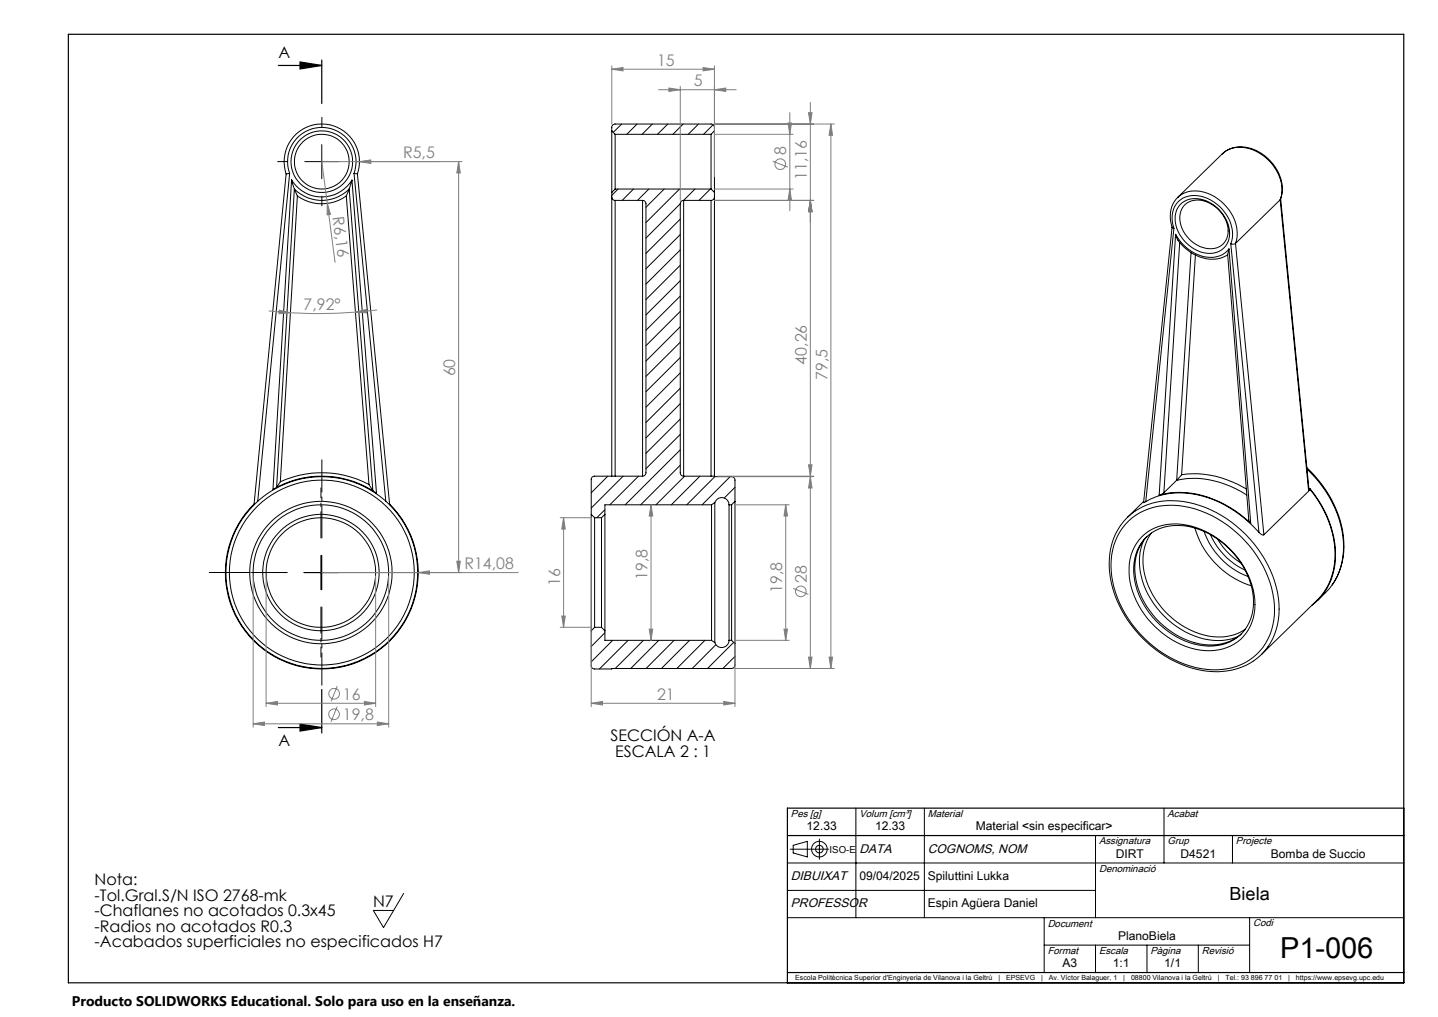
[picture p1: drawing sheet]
<svg xmlns="http://www.w3.org/2000/svg" width="420mm" height="297mm" viewBox="0 0 420 297" stroke-linecap="round" stroke-linejoin="round" font-family="sans-serif">
<g fill="none" stroke="#000" stroke-width=".29">
<path d="M178.7 38.2v-1a.96 .96 0 0 1 1-1h28a.96 .96 0 0 1 1 1v1M178.7 38.2v18M178.7 38.2l1 1M179.7 39.2v16M179.7 39.2h28M181.6 36.2l-2.5 2.5M186.1 36.2l-3 3M190.5 36.2l-3 3M195.1 36.2l-3.1 3M199.5 36.2l-3 3M204 36.2l-3 3M207.7 39.2v16"/>
<path d="M208.3 36.4l-2.8 2.8M208.7 38.2v18M208.7 38.2l-1 1M83.6 50.8a11 11 0 0 1 10.4-14.6 11 11 0 0 1 10.4 14.6M83.6 50.8l-9.4 96.6M84.6 50.7l-1 .1M84.6 50.7a10 10 0 0 1 9.4-13.5 10 10 0 0 1 9.4 13.5M84.6 50.7l-9.3 95.7M85.2 52.5l.8 2.7M85.2 52.5a10.3 10.3 0 0 0 17.6 .1M85.2 52.5l-5.5 90.4a28.2 28.2 0 0 1 30.3 1.1l-7.2-91.4M86 55.2a11.3 11.3 0 0 0 16 0"/>
<path d="M86 55.2l.9 2.1M86 55.2l-5.2 87.1 1.1-1.6M86.9 57.3l-5 83.4M89 47.2h10M94 42.2v10M101.1 57.2a12.4 12.4 0 0 1-14.2 .1M101.1 57.2l6.7 84.3M102 55.2l-.9 2M102 55.2l6.9 88.1-1.1-1.8M102.8 52.6l-.8 2.6M103.4 50.7l1 .1M103.4 50.7l9.3 95.7"/>
<path d="M104.4 50.8l9.4 96.6M178.7 57.5a.96 .96 0 0 0 1 1M178.7 56.2v82.9M179.7 58.5h8M179.7 55.2l-1 1M179.7 55.2h28M179.7 58.5v80.6M180.5 55.2l-1.8 1.9M185 55.2l-3.3 3.3M187.7 58.5a.96 .96 0 0 1 1 1v78.5a1.02 1.02 0 0 1-1 1.1M187.7 58.5v80.6M189.5 55.2l-3.3 3.3"/>
<path d="M194 55.2l-5.3 5.3M198.5 55.2l-9.8 9.8M198.7 59.5v78.5a1.02 1.02 0 0 0 1 1.1M198.7 59.5l-10 10M199.7 58.5a.96 .96 0 0 0-1 1M199.7 58.5h8M199.7 58.5v80.6M203 55.2l-3.3 3.3M207.5 55.2l-3.3 3.3M207.7 55.2l1 1M207.7 58.5v80.6M208.7 57.5a.96 .96 0 0 1-1 1"/>
<path d="M208.7 56.2v83h5a1.02 1.02 0 0 1 1 1v6.2M344 57.6a8.3 8.3 0 0 0-1.6 8.9l.5 .2M344 57.6a8.9 8.9 0 0 1 10.7-.2 12.5 12.5 0 0 1 6.4 12.8l-.2 .9M344 57.6l13-12.7a8.8 8.8 0 0 1 10.7-.2 12.5 12.5 0 0 1 6.5 12.8l-.3 .8M344.5 59.9a7.3 7.3 0 0 1 9.8-.1 9.9 9.9 0 0 1 4.4 10.9 6.3 6.3 0 0 1-8.9 2.5 10.4 10.4 0 0 1-6.4-11.1zM346.1 59.8a6.7 6.7 0 0 1 8.7 .5 8.4 8.4 0 0 1 3.4 9.5 5.3 5.3 0 0 1-6.8 2.5 9.2 9.2 0 0 1-6.5-10.7zM356.9 45.1a9.1 9.1 0 0 1 11.7-.2 11.8 11.8 0 0 1 5.4 13.3l-.1 .1M373.9 58.3l-13 12.8M373.9 58.3l8.3 84.9M374.1 58.1l8.2 84.7M198.7 64l-10 10M198.7 68.5l-10 10"/>
<path d="M198.7 73l-10 10M198.7 77.5l-10 10M342.3 66.3l-8.3 80.5 .6-.3M342.9 66.7a6.7 6.7 0 0 1 4.1-9.4 11.3 11.3 0 0 1 11.8 6.4 9 9 0 0 1 .7 7.5M342.9 66.7l-8.3 79.8M343.4 68.4a7.4 7.4 0 0 0 3.3 4.6 10.2 10.2 0 0 0 11.9 1.4M343.4 68.4a11.8 11.8 0 0 0 12 6.6 5.8 5.8 0 0 0 3.6-2.3M343.4 68.4l-4.8 76.2M344.6 70.8l-4.7 73.1M347.9 73.8l-4.2 66.5M349.1 74.5l-4 64.1M359 72.7l-.4 1.6 6.1 77.6 .6 .9"/>
<path d="M359 72.7l6.3 80.1M359.5 71.2l8.2 84.3M360.9 71.1l-.9 .2-.5-.1M360.9 71.1l8.2 85.1M198.7 82l-10 10M198.7 86.5l-10 9.9M198.7 90.9l-10 10.1M198.7 95.4l-10 10M198.7 99.9l-10 10M198.7 104.4l-10 10M198.7 108.9l-10 10M198.7 113.4l-10 10"/>
<path d="M198.7 117.9l-10 10M177.5 139.1l-4.8 4.8M182 139.1l-9.3 9.3M186.5 139.1l-8.4 8.3M187.7 139.1h-14a.96 .96 0 0 0-1 .9v10.2M198.7 122.4l-10 10M198.7 126.9l-10 10M198.7 131.4l-16.1 16M198.7 135.9l-11.6 11.5M199.7 139.1h9M200 139.1l-8.4 8.3M204.4 139.1l-8.3 8.3"/>
<path d="M208.8 139.2l-8.2 8.2M213.3 139.2l-8.2 8.2M345.1 138.6l-1.4 1.7M345.1 138.6a28.4 28.4 0 0 1 18.9 4.2M381.7 136.6a32 32 0 0 1 10.8 24.7 19.4 19.4 0 0 1-3.4 9.4M381.7 136.9a31.9 31.9 0 0 1 10.7 24.4 19 19 0 0 1-7.6 14M74.2 147.2a28.2 28.2 0 0 0-.2 39.9 28.2 28.2 0 0 0 39.9 0 28.2 28.2 0 0 0-.1-39.9M81.9 140.7a29.3 29.3 0 0 1 25.9 .8M172.7 150.2v34M172.7 150.2l1 1M173.7 151.2v32M173.7 151.2h2"/>
<path d="M175.7 151.2v32M176.7 150.2v34M176.7 148.9l-2.4 2.3M176.7 150.2l-1 1M207.8 147.4v39.6M207.8 147.4h-31.1v2.8M208.8 146.8a2.14 2.14 0 0 1 2.3-1.5 2.14 2.14 0 0 1 1.8 2.1M208.8 146.8v40.9M208.8 146.8l-1 .6M212.9 147.4v39.6M212.9 147.4h.8M213.7 147.4v39.6"/>
<path d="M214.7 146.4v41.6M214.7 142.3l-3.2 3.1M214.7 146.4l-1 1M327.3 153.4a21.4 21.4 0 0 0-2.2 18.7 34.5 34.5 0 0 0 27.6 23.9 19.7 19.7 0 0 0 13.3-2.9M327.3 153.3a18.1 18.1 0 0 1 18.3-6.8 34.4 34.4 0 0 1 28 29.8 18 18 0 0 1-7.5 16.7M329.6 152.1a18.9 18.9 0 0 1 18-3.9 33.7 33.7 0 0 1 24.4 26.7 17.3 17.3 0 0 1-10.8 19.7 25.2 25.2 0 0 1-21.4-3.8 32.3 32.3 0 0 1-15.3-25.7 17.7 17.7 0 0 1 5.1-13zM333.4 156.8a14.9 14.9 0 0 1 15.8-2.8 25.9 25.9 0 0 1 17.3 21.2 13.1 13.1 0 0 1-14.6 14.8 25.4 25.4 0 0 1-22.1-22.8 13.7 13.7 0 0 1 3.6-10.4zM334 146.4l-4.7 4.7M334.1 157.7a19.1 19.1 0 0 0 2.8 18.5 23.8 23.8 0 0 0 20.1 10.8l2.6-.4 2-.7M334.6 146.5a23 23 0 0 1 21.5 .1 36.8 36.8 0 0 1 11.6 8.9M334.8 156.9a14.5 14.5 0 0 1 15.5-2.2 24.6 24.6 0 0 1 15.8 19.8 12.4 12.4 0 0 1-14.5 14.1 24.1 24.1 0 0 1-20.5-21.6 13.3 13.3 0 0 1 3.7-10.1zM335 156.7a14 14 0 0 0-3 13.7 24.3 24.3 0 0 0 21 17.9 13.3 13.3 0 0 0 9.6-3.2"/>
<path d="M336.3 155.7a16.1 16.1 0 0 0-.3 16.7 23.9 23.9 0 0 0 19.7 13.6 13.6 13.6 0 0 0 8-2.2M338.6 144.6a27 27 0 0 1 22.4 4.7l4.3 3.5M339.9 143.9l-1.3 .7M343.7 140.3a26.8 26.8 0 0 1 20.4 4.3M343.7 140.3l-3.8 3.6M349 154.2a25 25 0 0 0 16.5 16.9M351.7 155.2a21.9 21.9 0 0 0 12.9 13.2M353.6 156.1a20.8 20.8 0 0 0 10.1 10.4M355.6 157.4a20.2 20.2 0 0 0 6.8 7M367.7 155.5l.8 .6 .6 .1M382.3 142.8l-.1 .4M382.7 142.8a29.1 29.1 0 0 1 6.9 23.6 16.8 16.8 0 0 1-6.5 10.4"/>
<path d="M382.7 142.8v.2M382.7 142.8l-.5 .4M382.7 143a29.2 29.2 0 0 1 6.8 23.5 17.2 17.2 0 0 1-4.8 8.7l-16.3 16M382.7 143l-13.6 13.2M88.7 167.2h10.3M93.7 162.2v10M94 162.2v10M172.7 184.2v10.2a.96 .96 0 0 0 1 1l40-.2a1.02 1.02 0 0 0 1-1v-6.2M173.7 183.2l-1 1M173.7 183.2h2M175.7 183.2l1 1M176.7 184.8l-4 4"/>
<path d="M176.7 184.2v2.8h31.1M178.9 187l-6.2 6.3M183.4 187l-8.3 8.4M187.9 187l-8.2 8.2M192.4 187l-8.2 8.2M196.9 187l-8.2 8.2M201.4 187l-8.2 8.2M205.9 187l-8.2 8.2M207.8 187l1 .7M209.1 188.3l-6.9 6.9M212.9 187a2.14 2.14 0 0 1-1.8 2.1 2.14 2.14 0 0 1-2.3-1.4M212.9 187h.8"/>
<path d="M213.7 187l1 1M214.3 187.6l-7.6 7.6M214.7 191.7l-3.6 3.5M250 236v32M270 236v32M340 236v16M230 252h180M230.8 248h11.2M231.7 246.9l4.1-1.2v4.6l-4.1-1.2zM239.3 245v5.9M320 244v24M360 244v8"/>
<path d="M117.9 260.9l-5.9 10-3-5h6M230 268h180M230 260h90M305 268v16M305 276h60M320 276v8M335 276v8M350 276v8M365 268v16"/>
<circle cx="94" cy="47.2" r="9"/>
<circle cx="94" cy="47.2" r="8"/>
<circle cx="93.7" cy="167.2" r="20.8"/>
<circle cx="93.7" cy="167.2" r="16"/>
<circle cx="93.7" cy="167.2" r="19.8"/>
<circle cx="93.7" cy="167.2" r="17"/>
<circle cx="94" cy="167.2" r="28"/>
<circle cx="94" cy="167.2" r="27"/>
<circle cx="239.3" cy="248" r="1.11"/>
<circle cx="239.3" cy="248" r="2.28"/>
</g>
<g fill="none" stroke="#808080" stroke-width=".29">
<path d="M178.7 19.2v17M205.4 19.7l3.3 .5-3.3 .5zM208.7 19.2v32.4M178.7 20.2l3.3-.5v1zM178.7 20.2h30M192.3 26.2h22.7M195.4 25.7l3.3 .5-3.3 .5zM198.7 25.2v33.3M208.7 26.2l3.3-.5v1zM208.7 36.2h35M208.7 39.2h23M230.2 35.9h1l-.5 3.3z"/>
<path d="M230.7 32.9v28.7M236.1 32.9h1.1l-.5 3.3zM236.7 29.9v109.2M242.7 36.2l.5 3.3h-1.1zM242.7 36.2v159M95.6 59.4l.9 3.2-1 .2zM105 47.2l3.3-.5v1zM133.9 47.2l.5 3.3h-1zM133.9 47.2v120M134.9 47.2h-40.9l3.9 29.4M208.7 58.5h29M208.7 55.2h23"/>
<path d="M225.7 47.1l4.4 1.7M230.7 55.2l.5 3.3h-1zM236.7 58.5l.5 3.3h-1.1zM78.5 90.8l6.3 .5M81.6 90.6l3.2 .7-3.3 .3zM103.8 91.2l3.3-.9v1.1zM103.8 91.2l-10.3 .4-8.7-.3M110.1 90.5l-6.3 .7M209.7 139.1h28M214.7 139.2h23M236.1 135.7h1.1l-.5 3.4zM236.7 139.2l.5 3.3h-1.1z"/>
<path d="M236.7 139.2v56M163.6 151.2h9.1v55.2M164.6 151.2l.5 3.3h-1zM164.6 151.2v32M190.1 147.4l.5 3.3h-1zM190.1 147.4v39.6M229.5 147.4l.5 3.3h-1zM229.5 147.4v39.6M230.5 147.4h-15.8v59M73.9 168.2v44.2M77.7 168.2v38.2M94 167.2h57.4"/>
<path d="M109.7 168.2v38.2M113.5 168.2v44.2M122.2 167.2l3.2-.5v1zM133.4 163.9h1l-.5 3.3zM164.1 179.9h1l-.5 3.3zM231.7 171.8l4.4 1.8M163.6 183.2h9.1M189.6 183.7h1l-.5 3.3zM214.7 187h15.8M214.7 195.2h29M229 183.7h1l-.5 3.3zM236.1 191.9h1.1l-.5 3.3z"/>
<path d="M242.1 191.9h1.1l-.5 3.3zM73.9 211.4l3.3-.5v1zM73.9 211.4h39.6M77.7 205.4l3.3-.5v1zM77.7 205.4h32M98.5 206.4l-1.8 4.4M98.5 200.4l-1.8 4.4M106.4 204.9l3.3 .5-3.3 .5zM110.2 210.9l3.3 .5-3.3 .5zM172.7 205.4l3.3-.5v1zM172.7 205.4h42M211.4 204.9l3.3 .5-3.3 .5z"/>
<circle cx="227.9" cy="47.9" r="1.55"/>
<circle cx="233.9" cy="172.7" r="1.55"/>
<circle cx="97.6" cy="208.6" r="1.55"/>
<circle cx="97.6" cy="202.6" r="1.55"/>
</g>
<path d="M20 10h390v277h-390zM81.3 19.1h12.7M87.6 18.1l6.4 1-6.4 1zM94 17.5v12.7M81.3 212.5h12.7M87.6 211.5l6.4 1-6.4 1zM94 201.4v12.7M410 236h-180v51M230 244h180M230 284h180" fill="none" stroke="#000" stroke-width=".35"/>
<path d="M94 157.2v-23M84 167.2h-23M94 177.2v23M104 167.2h23" fill="none" stroke="#000" stroke-width=".29" stroke-dasharray="15.2 1.3 1.3 1.3" stroke-dashoffset="5.6" stroke-linecap="butt"/>
<path d="M94 37.2v-3M84 47.2h-3M94 57.2v3M104 47.2h3" fill="none" stroke="#000" stroke-width=".29" stroke-dasharray="15.2 1.3 1.3 1.3" stroke-linecap="butt"/>
<path d="M93.7 157.2v-14.8M83.7 167.2h-14.8M93.7 177.2v14.8M103.7 167.2h14.8" fill="none" stroke="#000" stroke-width=".29" stroke-dasharray="15.2 1.3 1.3 1.3" stroke-dashoffset="7.4" stroke-linecap="butt"/>
<path d="M87.6 18.1l6.4 1-6.4 1zM87.6 211.5l6.4 1-6.4 1z" fill="#000"/>
<g fill="#808080">
<path d="M122.2 167.2l3.2-.5v1z"/>
<path d="M105 47.2l3.3-.5v1z"/>
<path d="M95.6 59.4l.9 3.2-1 .2z"/>
<path d="M205.4 19.7l3.3 .5-3.3 .5zM178.7 20.2l3.3-.5v1z"/>
<path d="M77.7 205.4l3.3-.5v1zM106.4 204.9l3.3 .5-3.3 .5zM73.9 211.4l3.3-.5v1zM110.2 210.9l3.3 .5-3.3 .5zM172.7 205.4l3.3-.5v1zM211.4 204.9l3.3 .5-3.3 .5z"/>
<path d="M81.6 90.6l3.2 .7-3.3 .3zM103.8 91.2l3.3-.9v1.1z"/>
<path d="M189.6 183.7h1l-.5 3.3zM190.1 147.4l.5 3.3h-1zM229 183.7h1l-.5 3.3zM229.5 147.4l.5 3.3h-1z"/>
<path d="M133.9 47.2l.5 3.3h-1zM133.4 163.9h1l-.5 3.3zM164.6 151.2l.5 3.3h-1zM164.1 179.9h1l-.5 3.3zM236.7 139.2l.5 3.3h-1.1zM236.1 191.9h1.1l-.5 3.3zM242.7 36.2l.5 3.3h-1.1zM242.1 191.9h1.1l-.5 3.3zM236.7 58.5l.5 3.3h-1.1zM236.1 135.7h1.1l-.5 3.4zM236.1 32.9h1.1l-.5 3.3zM236.7 58.5l.5 3.3h-1.1zM230.2 35.9h1l-.5 3.3zM230.7 55.2l.5 3.3h-1z"/>
<path d="M195.4 25.7l3.3 .5-3.3 .5zM208.7 26.2l3.3-.5v1z"/>
</g>
<text font-size="8.5" x="373.9" y="279.8">P1-006</text>
<text font-size="5.3" x="359.1" y="263">Biela</text>
<g font-size="4.7">
<text x="81.3" y="17">A</text>
<text x="81.3" y="217.8">A</text>
<text x="178.3" y="216.5">SECCIÓN A-A</text>
<text x="179.7" y="221.1">ESCALA 2 : 1</text>
<text x="27.6" y="258.5">Nota:</text>
<text x="27.6" y="263.1">-Tol.Gral.S/N ISO 2768-mk</text>
<text x="27.6" y="267.6">-Chaflanes no acotados 0.3x45</text>
<text x="109" y="264.9">N7</text>
<text x="27.6" y="272.1">-Radios no acotados R0.3</text>
<text x="27.6" y="276.6">-Acabados superficiales no especificados H7</text>
</g>
<g font-size="4.7" fill="#808080">
<text x="191.9" y="19.2">15</text>
<text x="202.6" y="25.2">5</text>
<text x="117.7" y="46.2">R5,5</text>
<text x="229.6" y="45.4" transform="rotate(-90 229.6 45.4)">8</text>
<text x="235.7" y="52.5" transform="rotate(-90 235.7 52.5)">11,16</text>
<text x="97.1" y="63.4" transform="rotate(82 97.1 63.4)">R6,16</text>
<text x="88.7" y="90.6">7,92°</text>
<text x="235.7" y="106.5" transform="rotate(-90 235.7 106.5)">40,26</text>
<text x="132.9" y="109.9" transform="rotate(-90 132.9 109.9)">60</text>
<text x="241.7" y="111" transform="rotate(-90 241.7 111)">79,5</text>
<text x="135.6" y="166.2">R14,08</text>
<text x="163.6" y="171.2" transform="rotate(-90 163.6 171.2)">16</text>
<text x="189.1" y="169.4" transform="rotate(-90 189.1 169.4)">19,8</text>
<text x="228.5" y="173.1" transform="rotate(-90 228.5 173.1)">19,8</text>
<text x="235.6" y="170.1" transform="rotate(-90 235.6 170.1)">28</text>
<text x="100.2" y="204.3">16</text>
<text x="191.9" y="204.3">21</text>
<text x="100.2" y="210.3">19,8</text>
</g>
<text font-size="4.1" x="21" y="293.7">Producto SOLIDWORKS Educational. Solo para uso en la enseñanza.</text>
<g font-size="3.7">
<text x="251" y="249">DATA</text>
<text x="271" y="249">COGNOMS, NOM</text>
<text x="231" y="257">DIBUIXAT</text>
<text x="231" y="265">PROFESSOR</text>
</g>
<g font-size="3.5">
<text x="235.6" y="242.5">12.33</text>
<text x="255.6" y="242.5">12.33</text>
<text x="285" y="242.5">Material &lt;sin especificar&gt;</text>
<text x="325.9" y="250.5">DIRT</text>
<text x="344.8" y="250.5">D4521</text>
<text x="371.2" y="250.5">Bomba de Succio</text>
<text x="251" y="257">09/04/2025</text>
<text x="271" y="257">Spiluttini Lukka</text>
<text x="251" y="265">.</text>
<text x="271" y="265">Espin Agüera Daniel</text>
<text x="326.6" y="274.5">PlanoBiela</text>
<text x="310.3" y="282.5">A3</text>
<text x="325.1" y="282.5">1:1</text>
<text x="340.1" y="282.5">1/1</text>
</g>
<g font-size="2.9">
<text x="231" y="238.6">Pes [g]</text>
<text x="251" y="238.6">Volum [cm³]</text>
<text x="271" y="238.6">Material</text>
<text x="341" y="238.6">Acabat</text>
<text x="321" y="246.6">Assignatura</text>
<text x="341" y="246.6">Grup</text>
<text x="361" y="246.6">Projecte</text>
<text x="321" y="254.6">Denominació</text>
<text x="306" y="270.6">Document</text>
<text x="366" y="270.6">Codi</text>
<text x="306" y="278.6">Format</text>
<text x="321" y="278.6">Escala</text>
<text x="336" y="278.6">Pàgina</text>
<text x="351" y="278.6">Revisió</text>
</g>
<text font-size="2.8" x="242.3" y="249">ISO-E</text>
<g font-size="2.1">
<text x="232.2" y="286.1">Escola Politècnica Superior d'Enginyeria de Vilanova i la Geltrú</text>
<text x="291.6" y="286.1">|</text>
<text x="293.9" y="286.1">EPSEVG</text>
<text x="304.1" y="286.1">|</text>
<text x="306.3" y="286.1">Av. Víctor Balaguer, 1</text>
<text x="328.1" y="286.1">|</text>
<text x="330.3" y="286.1">08800 Vilanova i la Geltrú</text>
<text x="355.7" y="286.1">|</text>
<text x="357.9" y="286.1">Tel.: 93 896 77 01</text>
<text x="376.2" y="286.1">|</text>
<text x="378.5" y="286.1">https://www.epsevg.upc.edu</text>
</g>
</svg>
